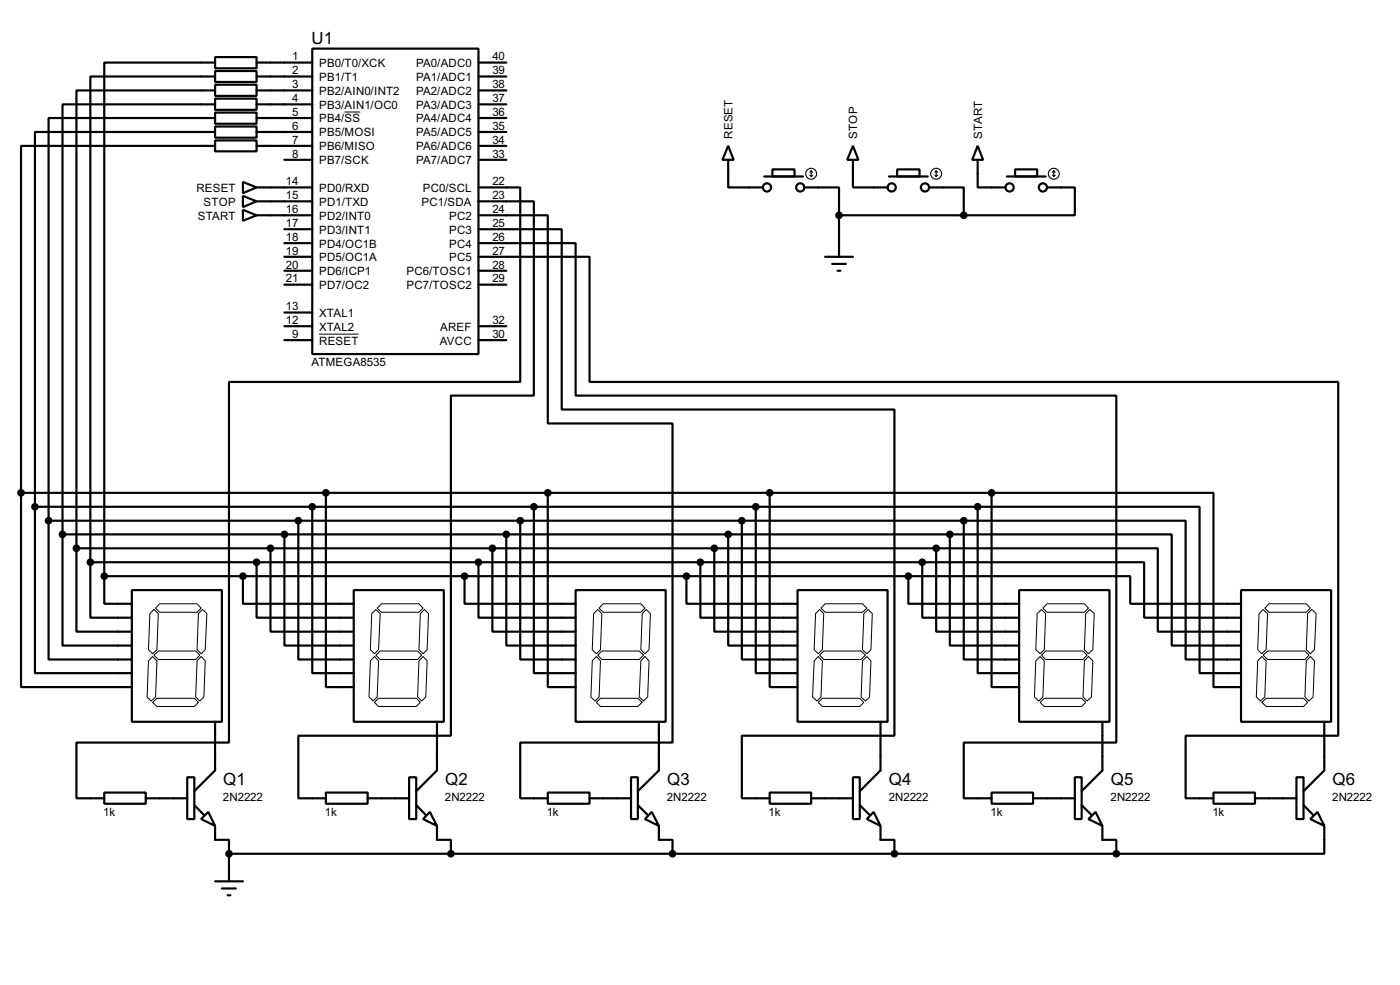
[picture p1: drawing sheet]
<svg xmlns="http://www.w3.org/2000/svg" width="256mm" height="180mm" viewBox="0 0 256 180" stroke-linecap="round" stroke-linejoin="round" font-family="sans-serif">
<g fill="none" stroke="#000" stroke-width=".4">
<path d="M39.4 10.5h7.6v2h-7.6zM39.4 13h7.6v2h-7.6zM39.4 15.5h7.6v2.1h-7.6zM39.4 18.1h7.6v2h-7.6zM39.4 11.5h-20.3v94M39.4 14h-22.8v88.9M39.4 16.6h-25.4v83.8M39.4 19.1h-27.9v78.7M47 11.5h10.2M47 14h10.2M47 16.6h10.2M47 19.1h10.2"/>
<path d="M57.2 8.9h30.5v55.9h-30.5zM87.7 11.5h5.1M87.7 14h5.1M87.7 16.6h5.1M87.7 19.1h5.1M39.4 20.6h7.6v2.1h-7.6zM39.4 23.2h7.6v2h-7.6zM39.4 25.7h7.6v2h-7.6zM39.4 21.6h-30.5v73.7M39.4 24.2h-33v68.6M39.4 26.7h-35.5v63.5M44.5 33.3l2.5 1-2.5 1.1z"/>
<path d="M44.5 35.9l2.5 1-2.5 1zM44.5 38.4l2.5 1-2.5 1zM47 39.4h10.2M47 34.3h10.2M47 36.9h10.2M47 21.6h10.2M47 24.2h10.2M47 26.7h10.2M52.1 29.3h5.1M87.7 34.3h7.6v35.6h-53.3v66h-28v10.2h5.1M87.7 36.9h10.1v35.5h-15.2v62.3h-27.9v11.4h5M87.7 39.4h12.7v38.1h22.8v58.4h-27.9v10.2h5.1"/>
<path d="M87.7 21.6h5.1M87.7 24.2h5.1M87.7 26.7h5.1M87.7 29.3h5.1M133.4 26.7l1 2.6h-2zM133.4 29.3v5h6.4M140 32.3h7.1M141.5 31h4.1v1.3h-4.1zM147.4 34.3h6.3v5.1M153.7 39.4v7.6M153.7 39.4h22.9M156.3 26.7l1 2.6h-2.1z"/>
<path d="M156.3 29.3v5h6.3M162.9 32.3h7.1M164.4 31h4.1v1.3h-4.1zM170.2 34.3h6.4v5.1M179.1 26.7l1 2.6h-2zM179.1 29.3v5h5.1M184.5 32.3h7.1M186 31h4v1.3h-4zM191.8 34.3h5.1v5.1h-20.3M52.1 49.6h5.1M52.1 47h5.1M52.1 44.5h5.1"/>
<path d="M52.1 42h5.1M52.1 52.1h5.1M52.1 57.2h5.1M52.1 59.7h5.1M87.7 42h15.2v33h61v59.7h-28v11.4h5.1M87.7 44.5h17.8v27.9h99v63.5h-27.9v10.2h5.1M87.7 47h20.3v22.9h137.2v64.8h-28v11.4h5.1M87.7 49.6h5.1M87.7 52.1h5.1M87.7 59.7h5.1M151.2 47h5.1M152.5 48.3h2.5"/>
<path d="M153.5 49.6h.5M52.1 62.3h5.1M87.7 62.3h5.1M3.9 90.2v35.6h20.3M3.9 90.2h177.8M6.4 92.8v30.4h17.8M6.4 92.8h172.7M8.9 95.3v25.4h15.3M8.9 95.3h167.7M11.5 97.8v20.4h12.7M11.5 97.8h162.5M52.1 97.8v20.4h12.7"/>
<path d="M54.7 95.3v25.4h10.1M57.2 92.8v30.4h7.6M59.7 90.2v35.6h5.1M92.8 97.8v20.4h12.7M95.3 95.3v25.4h10.2M97.8 92.8v30.4h7.7M100.4 90.2v35.6h5.1M133.4 97.8v20.4h12.7M135.9 95.3v25.4h10.2M138.5 92.8v30.4h7.6M141 90.2v35.6h5.1M174 97.8v20.4h12.7"/>
<path d="M174 97.8h40.7v20.4h12.7M176.6 95.3v25.4h10.1M176.6 95.3h40.6v25.4h10.2M179.1 92.8v30.4h7.6M179.1 92.8h40.7v30.4h7.6M181.7 90.2v35.6h5M181.7 90.2h40.6v35.6h5.1M14 100.4v15.2h10.2M14 100.4h157.5M16.6 102.9v10.2h7.6M16.6 102.9h152.4M19.1 105.5v5h5.1"/>
<path d="M19.1 105.5h147.3M24.2 108h16.5v24.1h-16.5zM44.5 105.5v5h20.3M47 102.9v10.2h17.8M49.6 100.4v15.2h15.2M64.8 108h16.5v24.1h-16.5zM85.1 105.5v5h20.4M87.7 102.9v10.2h17.8M90.2 100.4v15.2h15.3M105.5 108h16.5v24.1h-16.5zM125.8 105.5v5h20.3M128.3 102.9v10.2h17.8"/>
<path d="M130.9 100.4v15.2h15.2M146.1 108h16.5v24.1h-16.5zM166.4 105.5v5h20.3M166.4 105.5h40.7v5h20.3M169 102.9v10.2h17.7M169 102.9h40.6v10.2h17.8M171.5 100.4v15.2h15.2M171.5 100.4h40.6v15.2h15.3M186.7 108h16.6v24.1h-16.6zM227.4 108h16.5v24.1h-16.5zM39.4 132.1v8.9l-3.8 3.8M80.1 132.1v8.9l-3.8 3.8"/>
<path d="M120.7 132.1v8.9l-3.8 3.8M161.3 132.1v8.9l-3.8 3.8M202 132.1v8.9l-3.8 3.8M242.6 132.1v8.9l-3.8 3.8M19.1 145.1h7.6v2h-7.6zM26.7 146.1h7.6M34.3 142.3h1.3v7.6h-1.3zM35.6 147.4l1.8 1.8M36.9 149.9l1.3-1.3 1.2 2.6zM39.4 151.2v2.5h2.6v2.6M42 156.3v5M42 156.3h162.5"/>
<path d="M59.7 145.1h7.7v2h-7.7zM67.4 146.1h7.6M75 142.3h1.3v7.6h-1.3zM76.3 147.4l1.7 1.8M78.8 148.6l1.3 2.6-2.6-1.3zM80.1 151.2v2.5h2.5v2.6M100.4 145.1h7.6v2h-7.6zM108 146.1h7.6M115.6 142.3h1.3v7.6h-1.3zM116.9 147.4l1.8 1.8M119.4 148.6l1.3 2.6-2.5-1.3zM120.7 151.2v2.5h2.5v2.6"/>
<path d="M141 145.1h7.6v2h-7.6zM148.6 146.1h7.7M156.3 142.3h1.2v7.6h-1.2zM157.5 147.4l1.8 1.8M160.1 148.6l1.2 2.6-2.5-1.3zM161.3 151.2v2.5h2.6v2.6M181.7 145.1h7.6v2h-7.6zM189.3 146.1h7.6M196.9 142.3h1.3v7.6h-1.3zM198.2 147.4l1.8 1.8M199.4 149.9l1.3-1.3 1.3 2.6zM202 151.2v2.5h2.5v2.6"/>
<path d="M222.3 145.1h7.6v2h-7.6zM229.9 146.1h7.6M237.5 142.3h1.3v7.6h-1.3zM238.8 147.4l1.8 1.8M240.1 149.9l1.3-1.3 1.2 2.6zM242.6 151.2v5.1h-38.1M39.4 161.3h5.1M40.7 162.6h2.5M41.7 163.9h.5"/>
<circle cx="140.5" cy="34.3" r=".75"/>
<circle cx="146.6" cy="34.3" r=".75"/>
<circle cx="163.3" cy="34.3" r=".75"/>
<circle cx="169.4" cy="34.3" r=".75"/>
<circle cx="184.9" cy="34.3" r=".75"/>
<circle cx="191" cy="34.3" r=".75"/>
</g>
<g fill="none" stroke="#000" stroke-width=".18">
<path d="M63.1 20.5h2.9M58.5 61.2h7.2M28.2 119.9l.8-.7h6.9l.7 .7-.7 .8h-6.9zM28.2 111.6l.8 .7-.2 6.6-.8 .8-.8-.8 .3-6.6zM29.3 110.5h6.8l.8 .8-.8 .8h-6.8l-.8-.8zM37.1 111.6l.8 .7-.3 6.6-.7 .8-.8-.8 .3-6.6zM68.1 112.3l.8-.7 .8 .7-.3 6.6-.8 .8-.7-.8zM68.9 119.9l.8-.7h6.8l.8 .7-.8 .8h-6.8zM69.1 111.3l.8-.8h6.9l.7 .8-.7 .8h-6.9zM77.8 111.6l.7 .7-.2 6.6-.8 .8-.7-.8 .2-6.6zM108.8 112.3l.7-.7 .8 .7-.3 6.6-.7 .8-.8-.8zM109.5 119.9l.8-.7h6.8l.8 .7-.8 .8h-6.8z"/>
<path d="M110.5 110.5h6.9l.8 .8-.8 .8h-6.9l-.7-.8zM117.7 112.3l.7-.7 .8 .7-.3 6.6-.7 .8-.8-.8zM149.4 112.3l.8-.7 .7 .7-.2 6.6-.8 .8-.7-.8zM150.2 119.9l.7-.7h6.9l.8 .7-.8 .8h-6.9zM151.2 110.5h6.8l.8 .8-.8 .8h-6.8l-.8-.8zM158.3 112.3l.8-.7 .7 .7-.2 6.6-.8 .8-.8-.8zM190 112.3l.8-.7 .8 .7-.3 6.6-.7 .8-.8-.8zM190.8 119.9l.8-.7h6.8l.8 .7-.8 .8h-6.8zM191.8 110.5h6.9l.7 .8-.7 .8h-6.9l-.7-.8zM198.9 112.3l.8-.7 .8 .7-.3 6.6-.8 .8-.7-.8zM230.7 112.3l.7-.7 .8 .7-.2 6.6-.8 .8-.8-.8zM231.4 119.9l.8-.7h6.9l.7 .7-.7 .8h-6.9z"/>
<path d="M232.5 110.5h6.8l.8 .8-.8 .8h-6.8l-.8-.8zM239.6 112.3l.7-.7 .8 .7-.3 6.6-.7 .8-.8-.8zM28 128.6l.8-.8h6.8l.8 .8-.8 .7h-6.8zM28 120.2l.8 .8-.3 6.6-.8 .7-.7-.7 .2-6.6zM36.9 120.2l.7 .8-.2 6.6-.8 .7-.7-.7 .2-6.6zM68.6 128.6l.8-.8h6.9l.7 .8-.7 .7h-6.9zM68.6 120.2l.8 .8-.3 6.6-.7 .7-.8-.7 .3-6.6zM77.5 120.2l.8 .8-.3 6.6-.7 .7-.8-.7 .3-6.6zM109.3 128.6l.7-.8h6.9l.8 .8-.8 .7h-6.9zM109.3 120.2l.7 .8-.2 6.6-.8 .7-.7-.7 .2-6.6zM118.2 120.2l.7 .8-.2 6.6-.8 .7-.8-.7 .3-6.6zM149.9 120.2l.8 .8-.3 6.6-.7 .7-.8-.7 .3-6.6z"/>
<path d="M150.7 127.8h6.8l.8 .8-.8 .7h-6.8l-.8-.7zM158 121l.8-.8 .8 .8-.3 6.6-.7 .7-.8-.7zM190.6 128.6l.7-.8h6.9l.7 .8-.7 .7h-6.9zM190.6 120.2l.7 .8-.2 6.6-.8 .7-.8-.7 .3-6.6zM199.4 120.2l.8 .8-.2 6.6-.8 .7-.8-.7 .3-6.6zM231.2 128.6l.8-.8h6.8l.8 .8-.8 .7h-6.8zM231.2 120.2l.8 .8-.3 6.6-.8 .7-.7-.7 .2-6.6zM240.1 120.2l.7 .8-.2 6.6-.8 .7-.7-.7 .2-6.6z"/>
</g>
<g fill="none" stroke="#000" stroke-width=".2">
<path d="M148.4 32.1l.2 .2M148.6 31.3v1M148.6 31.3l-.2 .3M148.6 31.3l.3 .3M148.9 32.1l-.3 .2M171.3 32.1l.2 .2M171.5 31.3v1M171.5 31.3l-.2 .3M171.5 31.3l.3 .3M171.8 32.1l-.3 .2M192.8 32.1l.3 .2M193.1 31.3v1"/>
<path d="M193.1 31.3l-.3 .3M193.1 31.3l.2 .3M193.3 32.1l-.2 .2"/>
<circle cx="148.6" cy="31.8" r="1"/>
<circle cx="171.5" cy="31.8" r="1"/>
<circle cx="193" cy="31.8" r="1"/>
</g>
<g fill="#000" stroke="#000" stroke-width=".4">
<circle cx="153.7" cy="39.4" r=".5"/>
<circle cx="176.5" cy="39.4" r=".5"/>
<circle cx="3.8" cy="90.2" r=".5"/>
<circle cx="6.4" cy="92.8" r=".5"/>
<circle cx="8.9" cy="95.3" r=".5"/>
<circle cx="11.4" cy="97.8" r=".5"/>
<circle cx="52.1" cy="97.8" r=".5"/>
<circle cx="54.6" cy="95.3" r=".5"/>
<circle cx="57.2" cy="92.8" r=".5"/>
<circle cx="59.7" cy="90.2" r=".5"/>
<circle cx="92.7" cy="97.8" r=".5"/>
<circle cx="95.3" cy="95.3" r=".5"/>
<circle cx="97.8" cy="92.8" r=".5"/>
<circle cx="100.3" cy="90.2" r=".5"/>
<circle cx="133.4" cy="97.8" r=".5"/>
<circle cx="135.9" cy="95.3" r=".5"/>
<circle cx="138.4" cy="92.8" r=".5"/>
<circle cx="141" cy="90.2" r=".5"/>
<circle cx="174" cy="97.8" r=".5"/>
<circle cx="176.5" cy="95.3" r=".5"/>
<circle cx="179.1" cy="92.8" r=".5"/>
<circle cx="181.6" cy="90.2" r=".5"/>
<circle cx="14" cy="100.4" r=".5"/>
<circle cx="16.5" cy="102.9" r=".5"/>
<circle cx="19.1" cy="105.5" r=".5"/>
<circle cx="44.5" cy="105.5" r=".5"/>
<circle cx="47" cy="102.9" r=".5"/>
<circle cx="49.5" cy="100.4" r=".5"/>
<circle cx="85.1" cy="105.5" r=".5"/>
<circle cx="87.6" cy="102.9" r=".5"/>
<circle cx="90.2" cy="100.4" r=".5"/>
<circle cx="125.7" cy="105.5" r=".5"/>
<circle cx="128.3" cy="102.9" r=".5"/>
<circle cx="130.8" cy="100.4" r=".5"/>
<circle cx="166.4" cy="105.5" r=".5"/>
<circle cx="168.9" cy="102.9" r=".5"/>
<circle cx="171.5" cy="100.4" r=".5"/>
<circle cx="41.9" cy="156.3" r=".5"/>
<circle cx="82.6" cy="156.3" r=".5"/>
<circle cx="123.2" cy="156.3" r=".5"/>
<circle cx="163.8" cy="156.3" r=".5"/>
<circle cx="204.5" cy="156.3" r=".5"/>
</g>
<g font-size="3.5">
<text x="57.1" y="8.1">U1</text>
<text x="40.9" y="143.7">Q1</text>
<text x="81.6" y="143.7">Q2</text>
<text x="122.2" y="143.7">Q3</text>
<text x="162.9" y="143.7">Q4</text>
<text x="203.5" y="143.7">Q5</text>
<text x="244.1" y="143.7">Q6</text>
</g>
<g font-size="2.4">
<text x="53.5" y="11.1">1</text>
<text x="90.2" y="11.1">40</text>
<text x="53.5" y="16.2">3</text>
<text x="53.5" y="13.6">2</text>
<text x="58.5" y="17.3">PB2/AIN0/INT2</text>
<text x="58.5" y="14.8">PB1/T1</text>
<text x="58.5" y="12.3">PB0/T0/XCK</text>
<text x="76.2" y="17.3">PA2/ADC2</text>
<text x="76.2" y="14.8">PA1/ADC1</text>
<text x="76.2" y="12.3">PA0/ADC0</text>
<text x="90.2" y="16.2">38</text>
<text x="90.2" y="13.6">39</text>
<text x="53.5" y="23.8">6</text>
<text x="53.5" y="21.2">5</text>
<text x="53.5" y="18.7">4</text>
<text x="58.5" y="22.4">PB4/SS</text>
<text x="58.5" y="19.9">PB3/AIN1/OC0</text>
<text x="76.2" y="22.4">PA4/ADC4</text>
<text x="76.2" y="19.9">PA3/ADC3</text>
<text x="90.2" y="23.8">35</text>
<text x="90.2" y="21.2">36</text>
<text x="90.2" y="18.7">37</text>
<text x="53.5" y="26.3">7</text>
<text x="53.5" y="28.9">8</text>
<text x="58.5" y="27.5">PB6/MISO</text>
<text x="58.5" y="25">PB5/MOSI</text>
<text x="76.2" y="27.5">PA6/ADC6</text>
<text x="76.2" y="25">PA5/ADC5</text>
<text x="90.2" y="26.3">34</text>
<text x="90.2" y="28.9">33</text>
<text x="134.2" y="25.4" transform="rotate(-90 134.2 25.4)">RESET</text>
<text x="157.1" y="25.4" transform="rotate(-90 157.1 25.4)">STOP</text>
<text x="179.9" y="25.4" transform="rotate(-90 179.9 25.4)">START</text>
<text x="36" y="35.1">RESET</text>
<text x="52.4" y="33.9">14</text>
<text x="58.5" y="30">PB7/SCK</text>
<text x="58.5" y="35.1">PD0/RXD</text>
<text x="76.2" y="30">PA7/ADC7</text>
<text x="77.5" y="35.1">PC0/SCL</text>
<text x="90.2" y="33.9">22</text>
<text x="36.2" y="40.2">START</text>
<text x="37.3" y="37.7">STOP</text>
<text x="52.4" y="41.6">17</text>
<text x="52.4" y="39">16</text>
<text x="52.4" y="36.5">15</text>
<text x="58.5" y="40.2">PD2/INT0</text>
<text x="58.5" y="37.7">PD1/TXD</text>
<text x="77.2" y="37.7">PC1/SDA</text>
<text x="82.3" y="40.2">PC2</text>
<text x="90.2" y="41.6">25</text>
<text x="90.2" y="39">24</text>
<text x="90.2" y="36.5">23</text>
<text x="52.4" y="46.6">19</text>
<text x="52.4" y="44.1">18</text>
<text x="58.5" y="47.8">PD5/OC1A</text>
<text x="58.5" y="45.3">PD4/OC1B</text>
<text x="58.5" y="42.7">PD3/INT1</text>
<text x="82.3" y="47.8">PC5</text>
<text x="82.3" y="45.3">PC4</text>
<text x="82.3" y="42.7">PC3</text>
<text x="90.2" y="46.6">27</text>
<text x="90.2" y="44.1">26</text>
<text x="52.4" y="49.2">20</text>
<text x="52.4" y="51.7">21</text>
<text x="58.5" y="50.4">PD6/ICP1</text>
<text x="58.5" y="52.9">PD7/OC2</text>
<text x="74.5" y="50.4">PC6/TOSC1</text>
<text x="74.5" y="52.9">PC7/TOSC2</text>
<text x="90.2" y="49.2">28</text>
<text x="90.2" y="51.7">29</text>
<text x="52.4" y="56.8">13</text>
<text x="52.4" y="59.3">12</text>
<text x="58.5" y="58">XTAL1</text>
<text x="90.2" y="59.3">32</text>
<text x="53.5" y="61.9">9</text>
<text x="58.5" y="63.1">RESET</text>
<text x="58.5" y="60.5">XTAL2</text>
<text x="80.6" y="63.1">AVCC</text>
<text x="80.6" y="60.5">AREF</text>
<text x="90.2" y="61.9">30</text>
<text x="57" y="67">ATMEGA8535</text>
<text x="18.9" y="149.3">1k</text>
<text x="40.9" y="146.6">2N2222</text>
<text x="59.5" y="149.3">1k</text>
<text x="81.5" y="146.6">2N2222</text>
<text x="100.2" y="149.3">1k</text>
<text x="122.2" y="146.6">2N2222</text>
<text x="140.8" y="149.3">1k</text>
<text x="162.8" y="146.6">2N2222</text>
<text x="181.5" y="149.3">1k</text>
<text x="203.5" y="146.6">2N2222</text>
<text x="222.1" y="149.3">1k</text>
<text x="244.1" y="146.6">2N2222</text>
</g>
</svg>
